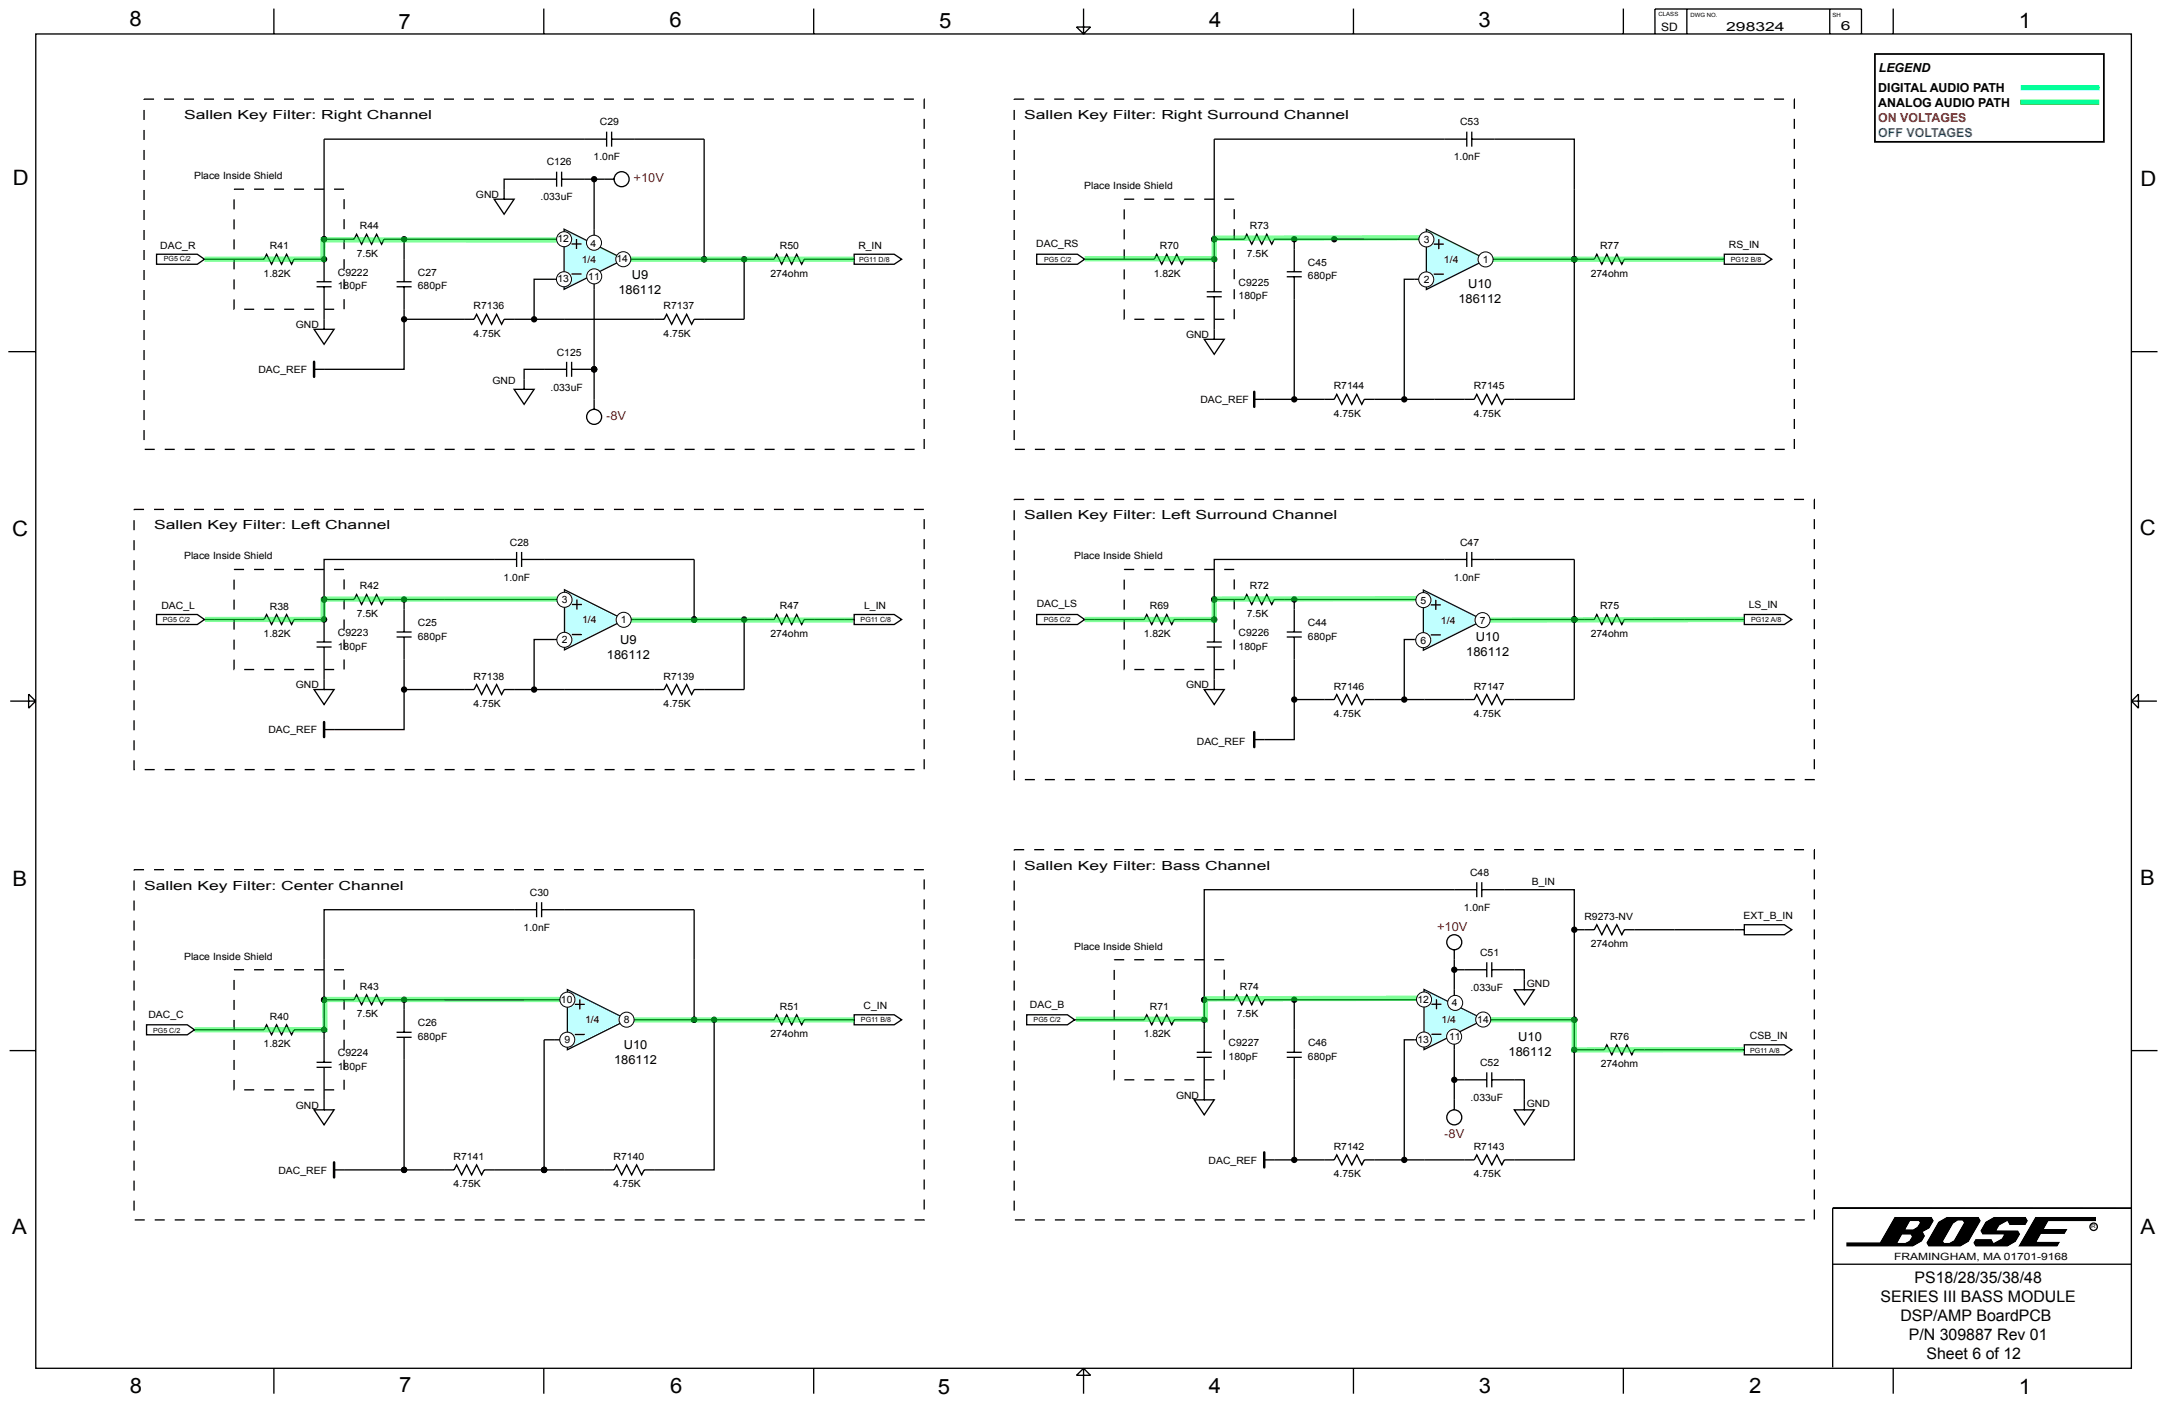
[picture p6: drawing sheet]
<svg xmlns="http://www.w3.org/2000/svg" width="432mm" height="279mm" viewBox="0 0 432 279" stroke-linecap="round" stroke-linejoin="round" font-family="sans-serif">
<g fill="none" stroke="#000" stroke-width=".26">
<path d="M7.1 6.8h418.2v266.1h-418.2zM30.7 19.8h-2v.1M32.7 19.8h2M36.7 19.8h2M40.7 19.8h2M44.7 19.8h2M48.7 19.8h2M52.7 19.8h2M54.7 1.7v5.1M56.7 19.8h2M60.7 19.8h2M64.7 19.8h1.9"/>
<path d="M68.6 19.8h2M72.6 19.8h2M76.6 19.8h2M80.6 19.8h2M84.6 19.8h2M88.6 19.8h2M92.6 19.8h2M96.6 19.8h2M100.6 19.8h2M104.6 19.8h1.9M108.5 1.7v5.1M108.5 19.8h2"/>
<path d="M112.5 19.8h2M116.5 19.8h2M120.5 19.8h2M124.5 19.8h2M128.5 19.8h2M132.5 19.8h2M136.5 19.8h2M140.5 19.8h2M144.5 19.8h1.9M148.4 19.8h2M152.4 19.8h2M156.4 19.8h2"/>
<path d="M160.4 19.8h2M162.4 1.7v5.1M164.4 19.8h2M168.4 19.8h2M172.4 19.8h2M176.4 19.8h2M180.4 19.8h2M184.4 19.8v1.9M204.4 19.8h-2v.1M206.4 19.8h2M210.4 19.8h1.9M214.3 19.8h2"/>
<path d="M214.8 5.4h2.8l-1.4 1.4zM216.2 1.7v5.1M218.3 19.8h2M222.3 19.8h2M226.3 19.8h2M230.3 19.8h2M234.3 19.8h2M238.3 19.8h2M242.3 19.8h2M246.3 19.8h2M250.3 19.8h1.9M254.2 19.8h2"/>
<path d="M258.2 19.8h2M262.2 19.8h2M266.2 19.8h2M270.1 1.7v5.1M270.2 19.8h2M274.2 19.8h2M278.2 19.8h2M282.2 19.8h2M286.2 19.8h2M290.2 19.8h1.9M294.1 19.8h2M298.1 19.8h2"/>
<path d="M302.1 19.8h2M306.1 19.8h2M310.1 19.8h2M314.1 19.8h2M318.1 19.8h2M322.1 19.8h2M323.9 1.7v5.1M326.1 19.8h2M330.1 19.8h1.9M330.2 6.8v-5h41.2v5M334 19.8h2M336.6 1.8v5"/>
<path d="M338 19.8h2M342 19.8h2M346 19.8h2M350 19.8h2M354 19.8h2M358 19.8v1.9M365.1 1.8v5M377.8 1.7v5.1M28.7 21.9v2M28.7 25.9v2M28.7 29.9v2M28.7 33.9v2"/>
<path d="M28.7 37.9v2M46.7 39.8v2M48.7 37.7l-2 .1M50.7 37.7h2M54.7 37.7h2M58.7 37.7h2M62.7 37.7h2M66.7 37.7h2M68.7 39.7v2M111.1 35.7h-10.5v4h-2l2 3 2-3h-2M111.1 34.2v3M112.1 35.7h6.5v13"/>
<path d="M112.1 34.2v3M118.6 35.7h3.9M121 27.8h-56.3v28.4M121 26.3v2.9M122 27.8h18.5v23.9M122 26.3v2.9M184.4 23.7v2M184.4 27.7v2M184.4 31.7v2M184.4 35.7v2M184.4 39.7v2M202.4 21.9v2"/>
<path d="M202.4 25.9v2M202.4 29.9v2M202.4 33.9v2M202.4 37.9v2M226.3 39.7l-2 .1M228.3 39.7h2M232.3 39.7h2M236.3 39.7h2M240.3 39.7h2M244.3 39.7h2M292.7 26.3v2.9M292.7 27.8h-50.4v30.4"/>
<path d="M293.7 27.8h20.4v51.8h-13.9l-.5 1-1-2-1 2-1-2-1 2-1-2-.5 1h-14M293.7 26.3v2.9M358 23.7v2M358 27.7v2M358 31.7v2M358 35.7v2M358 39.7v2M28.7 41.9v2M28.7 45.9v2M28.7 49.9v2M28.7 53.8v2M28.7 57.8v2"/>
<path d="M40.8 51.7l-1.4 1h-8.2v-2h8.2l1.4 1h11.9l.5-1 1 2 1-2 1 2 1-2 1 2 .5-1h6M46.7 59.7v2M46.7 43.7v2M46.7 47.7v2M46.7 51.7v2M46.7 55.7v2M63.2 57.2h3M63.2 56.2h3M64.7 57.2v8.5h-2l2 3 2-3h-2M64.7 47.7h6l.5-1 1 2 .9-2 1 2 1-2 1 2 .5-1h4M68.7 43.7v2M68.7 47.7v2"/>
<path d="M68.7 51.7v2M68.7 55.7v2M68.7 59.7v2M79.1 57.2h3M79.1 56.2h3M80.6 57.2v16.5h-17.9M112.6 55.7h-6v8h-6l-.5 1-1-2-1 2-1-2-1 2-1-2-.5 1h-14M112.6 45.7l11.9 6-11.9 6zM112.6 47.7h-32v8.5M118.6 54.7v26.9M124.5 51.7h30l.5-1 1 2 1-2 1 2 1-2 1 2 .5-1h9.9v-1h8l1.5 1-1.5 1h-8v-1M148.5 51.7v12h-10l-.5 1-1-2-1 2-1-2-1 2-1-2-.5 1h-25.9"/>
<path d="M184.4 43.7v1.9M184.4 47.6v2M184.4 51.6v2M184.4 55.6v2M184.4 59.6v2M202.4 41.9v2M202.4 45.9v2M202.4 49.9v2M202.4 53.8v2M202.4 57.8v2M216.4 51.7l-1.4 1h-8.1v-2h8.1l1.4 1h13.9l.5-1 1 2 1-2 1 2 1-2 1 2 .5-1h6M224.3 41.8v2"/>
<path d="M224.3 45.7v2M224.3 49.7v2M224.3 53.7v2M224.3 57.7v2M240.8 59.2h3M240.8 58.2h3M242.3 59.2v8.5h-2l2 3 2-3h-2M242.3 47.7h6l.5-1 1 2 1-2 1 2 1-2 1 2 .5-1h4M246.3 41.7v2M246.3 45.7v2M246.3 49.7v2M246.3 53.7v2"/>
<path d="M246.3 57.7v2M256.8 55.2h2.9M256.8 54.2h2.9M258.3 55.2v24.4h-8M266.2 47.7h18M272.2 47.7h-13.9v6.5M284.2 55.7h-4v23.9h-8l-.5 1-1-2-1 2-1-2-1 2-1-2-.5 1h-7.9M296.2 51.7h21.9l.5-1 1 2 1-2 1 2 1-2 1 2 .5-1h20v-1h7.9l1.5 1-1.5 1h-7.9v-1M358 43.7v1.9M358 47.6v2M358 51.6v2M358 55.6v2"/>
<path d="M358 59.6v2M1.7 70.1h5.4M28.7 61.8v2M28.7 65.8v2M28.7 69.8v2M28.7 73.8v2M28.7 77.8v2M48.7 61.7h2M52.7 61.7h2M56.7 61.7h2M60.7 61.7h2M64.7 61.7h2"/>
<path d="M113.1 73.7h-8.5v3.9h-2l2 3 2-3h-2M113.1 72.2v3M114.1 72.2v3M114.1 73.7h4.5M184.4 63.6v2M184.4 67.6v2M184.4 71.6v2M184.4 75.6v2M184.4 79.6v2M202.4 61.8v2M202.4 65.8v2M202.4 69.8v2"/>
<path d="M202.4 73.8v2M202.4 77.8v2M224.3 61.7v2M226.3 63.7h2M230.3 63.7h2M234.3 63.7h2M238.3 63.7h2M242.3 63.7h2M246.3 61.7v2M358 63.6v2M358 67.6v2M358 71.6v2"/>
<path d="M358 75.6v2M358 79.6v2M425.3 70.1h5.2M28.7 81.8v2M28.7 85.8v2M28.9 89.6h2M32.9 89.6h2M36.9 89.6h2M40.9 89.6h1.9M44.8 89.6h2M48.8 89.6h2M52.8 89.6h2"/>
<path d="M56.8 89.6h2M60.8 89.6h2M64.8 89.6h2M68.8 89.6h2M72.8 89.6h2M76.8 89.6h2M80.8 89.6h1.9M84.7 89.6h2M88.7 89.6h2M92.7 89.6h2M96.7 89.6h2M100.7 89.6h2"/>
<path d="M104.7 89.6h2M108.7 89.6h2M112.7 89.6h2M116.7 89.6h2M120.7 89.6h1.9M124.6 89.6h2M128.6 89.6h2M132.6 89.6h2M136.6 89.6h2M140.6 89.6h2M144.6 89.6h2M148.6 89.6h2"/>
<path d="M152.6 89.6h2M156.6 89.6h2M160.6 89.6h1.9M164.5 89.6h2M168.5 89.6h2M172.5 89.6h2M176.5 89.6h2M180.5 89.6h2M184.4 83.6v1.9M184.4 87.5v2M202.4 81.8v2M202.4 85.8v2"/>
<path d="M202.5 89.6h2M204.4 99.6h-2v.2M206.4 99.6h2M206.5 89.6h2M210.4 99.6h1.9M210.5 89.6h2M214.3 99.6h2M214.5 89.6h2M218.3 99.6h2M218.5 89.6h2M222.3 99.6h2M222.5 89.6h2"/>
<path d="M226.3 99.6h2M226.4 89.6h2M230.3 99.6h2M230.4 89.6h2M234.3 99.6h2M234.4 89.6h2M238.3 99.6h2M238.4 89.6h2M242.3 99.6h2M242.4 89.6h2M246.3 99.6h2M246.4 89.6h2"/>
<path d="M250.3 99.6h1.9M250.4 89.6h2M254.2 99.6h2M254.4 89.6h2M258.2 99.6h2M258.4 89.6h2M262.2 99.6h2M262.4 89.6h2M266.2 99.6h2M266.3 89.6h2M270.2 99.6h2M270.3 89.6h2"/>
<path d="M274.2 99.6h2M274.3 89.6h2M278.2 99.6h2M278.3 89.6h2M282.2 99.6h2M282.3 89.6h2M286.2 99.6h2M286.3 89.6h2M290.2 99.6h1.9M290.3 89.6h2M294.1 99.6h2M294.3 89.6h2"/>
<path d="M298.1 99.6h2M298.3 89.6h2M302.1 99.6h2M302.3 89.6h2M306.1 99.6h2M306.2 89.6h2M310.1 99.6h2M310.2 89.6h2M314.1 99.6h2M314.2 89.6h2M318.1 99.6h2M318.2 89.6h2"/>
<path d="M322.1 99.6h2M322.2 89.6h2M326.1 99.6h2M326.2 89.6h2M330.1 99.6h1.9M330.2 89.6h2M334 99.6h2M334.2 89.6h2M338 99.6h2M338.2 89.6h2M342 99.6h2M342.2 89.6h2"/>
<path d="M346 99.6h2M346.1 89.6h2M350 99.6h2M350.1 89.6h2M354 99.6h2M354.1 89.6h2M358 99.6h2M358 83.6v1.9M358 87.5v2M362 99.6v1.9M26.7 103.7v2M26.7 107.7v2"/>
<path d="M26.7 111.7v2M26.7 115.7v2M26.7 119.7v2M28.7 101.6h-2v.1M30.7 101.6h2M34.7 101.6h2M38.7 101.6h2M42.7 101.6h2M46.7 101.6h2M46.7 113.6h.1M46.7 115.6v2M46.7 119.6v2"/>
<path d="M46.7 113.6h2M50.7 101.6h2M50.7 113.6h2M54.7 101.6h2M54.7 113.6h2M58.7 101.6h2M58.7 113.6h2M62.7 101.6h2M62.7 113.6h2M64.7 119.6h6l.5-1 1 2 .9-2 1 2 1-2 1 2 .5-1h4M64.7 119.6v8.4M66.6 101.6h2"/>
<path d="M66.7 113.6h2M68.7 115.6v2M68.7 119.5v2M70.6 101.6h2M74.6 101.6h2M78.6 101.6h2M82.6 101.6h2M86.6 101.6h2M90.6 101.6h2M94.6 101.6h2M98.6 101.6h2M102.6 101.6h2"/>
<path d="M103.1 111.6h-38.4v8M103.1 110.1v3M104.1 110.1v3M104.1 111.6h34.4v11.9M106.5 101.6h2M110.5 101.6h2M112.6 119.6h-32v6.4M114.5 101.6h2M118.5 101.6h2M122.5 101.6h2M126.5 101.6h2M130.5 101.6h2"/>
<path d="M134.5 101.6h2M138.5 101.6h2M142.5 101.6h2M146.4 101.6h2M150.4 101.6h2M154.4 101.6h2M158.4 101.6h2M162.4 101.6h2M166.4 101.6h2M170.4 101.6h2M174.4 101.6h2M178.4 101.6h2"/>
<path d="M182.4 101.6h2M184.4 103.5v2M184.4 107.5v2M184.4 111.5v2M184.4 115.5v2M184.4 119.5v2M202.4 101.7v2M202.4 105.7v2M202.4 109.7v2M202.4 113.7v2M202.4 117.7v2M224.3 113.6h2"/>
<path d="M224.3 113.6h.1M224.3 115.6v2M224.3 119.6v2M228.3 113.6h2M232.3 113.6h2M236.3 113.6h2M240.3 113.6h2M242.3 119.6h6l.5-1 1 2 1-2 1 2 1-2 1 2 .5-1h4M242.3 119.6v8.4M244.3 113.6h2M246.3 115.6v2M246.3 119.5v2"/>
<path d="M284.2 119.6h-25.9v6.4M292.7 111.6h-50.4v8M292.7 110.1v3M293.7 111.6h20.4v27.9h-13.9l-.5 1-1-2-1 2-1-2-1 2-1-2-.5 1h-14M293.7 110.1v3M362 103.5v2M362 107.5v2M362 111.5v2M362 115.5v2M362 119.5v2M2 139.8h5.1M5.7 138.4l1.4 1.4-1.4 1.4z"/>
<path d="M26.7 123.7v2M26.7 127.7v2M26.7 131.7v2M26.7 135.7v2M26.7 139.6v2M40.8 123.5l-1.4 1h-8.2v-2h8.2l1.4 1h11.9l.5-1 1 2 1-2 1 2 1-2 1 2 .5-1h6M46.7 131.6v1.9M46.7 123.6v2M46.7 127.6v2M48.7 133.5h2M52.7 133.5h2M56.7 133.5h2"/>
<path d="M60.7 133.5h2M63.2 129h3M63.2 128h3M64.7 129v8.5h-2l2 3 2-3h-2M64.7 133.5h2M68.7 123.5v2M68.7 127.5v2M68.7 131.5v2M79.1 127h3M79.1 126h3M80.6 127v18.5h-15.9M112.6 127.5h-6v10"/>
<path d="M124.5 123.5h30l.5-1 1 2 1-2 1 2 1-2 1 2 .5-1h9.9v-1h8l1.5 1-1.5 1h-8v-1M148.5 123.5v14h-10l-.5 1-1-2-1 2-1-2-1 2-1-2-.5 1h-31.9l-.5 1-1-2-1 2-1-2-1 2-1-2-.5 1h-14M184.4 123.5v2M184.4 127.5v2M184.4 131.5v2M184.4 135.5v1.9M184.4 139.4v2M202.4 121.7v2M202.4 125.7v2M202.4 129.7v2M202.4 133.7v2M202.4 137.7v2"/>
<path d="M216.4 123.5l-1.4 1h-8.1v-2h8.1l1.4 1h11.9l.5-1 1 2 1-2 1 2 1-2 1 2 .5-1h8M224.3 131.6v1.9M224.3 123.6v2M224.3 127.6v2M226.3 133.5h2M230.3 133.5h2M234.3 133.5h2M238.3 133.5h2M240.8 129h3M240.8 128h3M242.3 129v8.5h-2l2 3 2-3h-2M242.3 133.5h2"/>
<path d="M246.3 123.5v2M246.3 127.5v2M246.3 131.5v2M256.8 127h2.9M256.8 126h2.9M258.3 127v20.5h-8M284.2 127.5h-4v12h-8l-.5 1-1-2-1 2-1-2-1 2-1-2-.5 1h-7.9M296.2 123.5h21.9l.5-1 1 2 1-2 1 2 1-2 1 2 .5-1h24v-1h7.9l1.5 1-1.5 1h-7.9v-1M362 123.5v2M362 127.5v2M362 131.5v2M362 135.5v1.9"/>
<path d="M362 139.4v2M425.3 139.8h5.1M425.3 139.8l1.4-1.4v2.8zM26.7 151.6v1.9h.2M26.7 143.6v2M26.7 147.6v2M28.9 153.5h2M32.9 153.5h2M36.9 153.5h2M40.8 153.5h2M44.8 153.5h2M48.8 153.5h2"/>
<path d="M52.8 153.5h2M56.8 153.5h2M60.8 153.5h2M64.8 153.5h2M68.8 153.5h2M72.8 153.5h2M76.8 153.5h1.9M80.7 153.5h2M84.7 153.5h2M88.7 153.5h2M92.7 153.5h2M96.7 153.5h2"/>
<path d="M100.7 153.5h2M104.7 153.5h2M108.7 153.5h2M112.7 153.5h2M116.7 153.5h2M120.6 153.5h2M124.6 153.5h2M128.6 153.5h2M132.6 153.5h2M136.6 153.5h2M140.6 153.5h2M144.6 153.5h2"/>
<path d="M148.6 153.5h2M152.6 153.5h2M156.6 153.5h1.9M160.5 153.5h2M164.5 153.5h2M168.5 153.5h2M172.5 153.5h2M176.5 153.5h2M180.5 153.5h2M184.4 143.4v2M184.4 147.4v2M184.4 151.4v2"/>
<path d="M202.4 153.6v1.9h.1M202.4 141.6v2M202.4 145.6v2M202.4 149.6v2M204.5 155.5h2M208.5 155.5h2M212.5 155.5h2M216.5 155.5h2M220.5 155.5h2M224.5 155.5h1.9M228.4 155.5h2M232.4 155.5h2"/>
<path d="M236.4 155.5h2M240.4 155.5h2M244.4 155.5h2M248.4 155.5h2M252.4 155.5h2M256.4 155.5h2M260.4 155.5h2M264.4 155.5h1.9M268.3 155.5h2M272.3 155.5h2M276.3 155.5h2M280.3 155.5h2"/>
<path d="M284.3 155.5h2M288.3 155.5h2M292.3 155.5h2M296.3 155.5h2M300.3 155.5h2M304.3 155.5h1.9M308.2 155.5h2M312.2 155.5h2M316.2 155.5h2M320.2 155.5h2M324.2 155.5h2M328.2 155.5h2"/>
<path d="M332.2 155.5h2M336.2 155.5h2M340.2 155.5h2M344.2 155.5h1.9M348.1 155.5h2M352.1 155.5h2M356.1 155.5h2M362 155.4l-1.9 .1M362 143.4v2M362 147.4v2M362 151.4v2M26.7 175.6v2"/>
<path d="M26.7 179.6v2M28.7 173.4h-2v.2M30.7 173.4h2M34.7 173.4h2M38.7 173.4h2M42.7 173.4h2M46.7 173.4h2M50.7 173.4h2M54.7 173.4h2M58.7 173.4h2M62.7 173.4h2M66.6 173.4h2"/>
<path d="M70.6 173.4h2M74.6 173.4h2M78.6 173.4h2M82.6 173.4h2M86.6 173.4h2M90.6 173.4h2M94.6 173.4h2M98.6 173.4h2M102.6 173.4h2M106.5 173.4h2M107.1 179.9v3M108.1 179.9v3"/>
<path d="M110.5 173.4h2M114.5 173.4h2M118.5 173.4h2M122.5 173.4h2M126.5 173.4h2M130.5 173.4h2M134.5 173.4h2M138.5 173.4h2M142.5 173.4h2M146.4 173.4h2M150.4 173.4h2M154.4 173.4h2"/>
<path d="M158.4 173.4h2M162.4 173.4h2M166.4 173.4h2M170.4 173.4h2M174.4 173.4h2M178.4 173.4h2M182.4 173.4h2M184.4 175.4v2M184.4 179.4v2M202.4 171.6v2M202.4 175.6v2M202.4 179.6v2"/>
<path d="M204.4 169.4h-2v.2M206.4 169.4h2M210.4 169.4h1.9M214.3 169.4h2M218.3 169.4h2M222.3 169.4h2M226.3 169.4h2M230.3 169.4h2M234.3 169.4h2M238.3 169.4h2M242.3 169.4h2M246.3 169.4h2"/>
<path d="M250.3 169.4h1.9M254.2 169.4h2M258.2 169.4h2M262.2 169.4h2M266.2 169.4h2M270.2 169.4h2M274.2 169.4h2M278.2 169.4h2M282.2 169.4h2M286.2 169.4h2M290.2 169.4h1.9M294.1 169.4h2"/>
<path d="M294.7 177.4h-54.4v22M294.7 175.9v3M295.7 177.4h18.4v26M295.7 175.9v3M298.1 169.4h2M302.1 169.4h2M306.1 169.4h2M310.1 169.4h2M314.1 169.4h2M318.1 169.4h2M322.1 169.4h2M326.1 169.4h2"/>
<path d="M330.1 169.4h1.9M334 169.4h2M338 169.4h2M342 169.4h2M346 169.4h2M350 169.4h2M354 169.4h2M358 169.4h2M362 169.4v2M362 173.4v2M362 177.4v2M26.7 183.6v2"/>
<path d="M26.7 187.6v2M26.7 191.6v2M26.7 195.5v2M26.7 199.5v2M46.7 195.4v2M46.7 199.4v2M48.7 193.4h-2M50.7 193.4h2M54.7 193.4h2M58.7 193.4h2M62.7 193.4h2M64.7 199.4h6l.5-1 1 2 .9-2 1 2 1-2 1 2 .5-1h4"/>
<path d="M66.7 193.4h2M68.7 195.4v2M68.7 199.4v2M107.1 181.4h-42.4v30.5M108.1 181.4h30.4v22M112.6 199.4h-32v6.5M184.4 183.4v2M184.4 187.3v2M184.4 191.3v2M184.4 195.3v2M184.4 199.3v2M202.4 183.6v2"/>
<path d="M202.4 187.6v2M202.4 191.6v2M202.4 195.6v1.9M202.4 199.5v2M222.3 193.4v2M222.3 197.4v2M224.3 191.4h-2M226.3 191.4h2M230.3 191.4h2M234.3 191.4h2M238.3 191.4h2M240.3 199.4h6l.5-1 1 2 1-2 1 2 1-2 1 2 .5-1h6"/>
<path d="M240.3 199.4v10.5M242.3 191.4h2M244.3 193.4v2M244.3 197.4v2M284.2 199.4h-25.9v10.5M290.2 189.4v4h6.5M290.2 193.4v7M296.7 191.9v3M297.7 193.4h6.5v4h-2l2 3 1.9-3h-1.9M297.7 191.9v3M314.1 185.4h4l.5-1 1 2 1-2 1 2 1-2 1 2 .5-1h24v-1h7.9l1.5 1-1.5 1h-7.9v-1M362 181.4v2"/>
<path d="M362 185.4v1.9M362 189.3v2M362 193.3v2M362 197.3v2M1.9 209.5h5.2M26.7 203.5v2M26.7 207.5v2M26.7 211.5v2M26.7 215.5v2M26.7 219.5v2M38.8 205.4l-1.4 1h-8.2v-2h8.2l1.4 1h13.9l.5-1 1 2 1-2 1 2 1-2 1 2 .5-1h6M46.7 215.4v1.9"/>
<path d="M46.7 203.4v2M46.7 207.4v2M46.7 211.4v2M48.7 217.3h2M52.7 217.3h2M56.7 217.3h2M60.7 217.3h2M63.2 212.9h3M63.2 211.9h3M64.7 212.9v8.4h-2l2 3 2-3h-2M64.7 217.3h2M68.7 203.4v2"/>
<path d="M68.7 207.4v1.9M68.7 211.3v2M68.7 215.3v2M79.1 206.9h3M79.1 205.9h3M80.6 206.9v26.4M112.6 207.4h-4v25.9M124.5 203.4h30l.5-1 1 2 1-2 1 2 1-2 1 2 .5-1h9.9v-1h8l1.5 1-1.5 1h-8v-1M142.5 203.4v29.9h-14l-.5 1-1-2-1 2-1-2-1 2-1-2-.5 1h-25.9l-.5 1-1-2-1 2-1-2-1 2-1-2-.5 1h-23.9M184.4 203.3v2M184.4 207.3v2M184.4 211.3v2"/>
<path d="M184.4 215.3v2M184.4 219.3v2M202.4 203.5v2M202.4 207.5v2M202.4 211.5v2M202.4 215.5v2M202.4 219.5v2M214.4 203.4l-1.4 1h-8.1v-2h8.1l1.4 1h13.9l.5-1 1 2 1-2 1 2 1-2 1 2 .5-1h6M222.3 213.4l.1 1.9M222.3 201.4v2M222.3 205.4v2M222.3 209.4v2"/>
<path d="M224.3 215.3h2M228.3 215.3h2M232.3 215.3h2M236.3 215.3h2M238.8 210.9h3M238.8 209.9h3M240.3 210.9v8.4h-2l2 3 2-3h-2M240.3 215.3h2M244.3 201.4v2M244.3 205.4v2M244.3 209.3v2M244.3 213.3v2"/>
<path d="M256.8 210.9h2.9M256.8 209.9h2.9M258.3 210.9v20.4h-6M284.2 207.4h-4v23.9h-8l-.5 1-1-2-1 2-1-2-1 2-1-2-.5 1h-7.9M290.2 206.4v8.9M296.2 203.4h17.9M296.7 215.3h-6.5v6M296.7 213.9v2.9M297.7 215.3h6.5v6h-2l2 3 1.9-3h-1.9M297.7 213.9v2.9M314.1 209.4h6l.5-1 1 2 1-2 1 2 1-2 1 2 .5-1h22v-1h7.9l1.5 1-1.5 1h-7.9v-1M314.1 209.4v21.9h-13.9l-.5 1-1-2-1 2-1-2-1 2-1-2-.5 1h-14"/>
<path d="M314.1 203.4v6M362 201.3v2M362 205.3v2M362 209.3v2M362 213.3v2M362 217.3v2M425.3 209.5h5.2M26.7 223.5v2M26.7 227.5v2M26.7 231.5v2M26.7 235.4v2M26.7 239.4v2"/>
<path d="M184.4 223.3v2M184.4 227.2v2M184.4 231.2v2M184.4 235.2v2M184.4 239.2v2M202.4 223.5v2M202.4 227.5v2M202.4 231.5v2M202.4 235.5v1.9M202.4 239.4v2M362 221.3v2M362 225.3v1.9"/>
<path d="M362 229.2v2M362 233.2v2M362 237.2v2M26.9 243.3h2M30.9 243.3h2M34.9 243.3h2M38.9 243.3h2M42.8 243.3h2M46.8 243.3h2M50.8 243.3h2M54.8 243.3h2M58.8 243.3h2"/>
<path d="M62.8 243.3h2M66.8 243.3h2M70.8 243.3h2M74.8 243.3h2M78.8 243.3h2M82.7 243.3h2M86.7 243.3h2M90.7 243.3h2M94.7 243.3h2M98.7 243.3h2M102.7 243.3h2M106.7 243.3h2"/>
<path d="M110.7 243.3h2M114.7 243.3h2M118.7 243.3h2M122.6 243.3h2M126.6 243.3h2M130.6 243.3h2M134.6 243.3h2M138.6 243.3h2M142.6 243.3h2M146.6 243.3h2M150.6 243.3h2M154.6 243.3h2"/>
<path d="M158.6 243.3h2M162.5 243.3h2M166.5 243.3h2M170.5 243.3h2M174.5 243.3h2M178.5 243.3h2M184.4 243.2l-1.9 .1M202.5 243.3h2M206.5 243.3h2M210.5 243.3h2M214.5 243.3h2M218.5 243.3h2"/>
<path d="M222.5 243.3h2M226.5 243.3h1.9M230.4 243.3h2M234.4 243.3h2M238.4 243.3h2M242.4 243.3h2M246.4 243.3h2M250.4 243.3h2M254.4 243.3h2M258.4 243.3h2M262.4 243.3h2M266.4 243.3h1.9"/>
<path d="M270.3 243.3h2M274.3 243.3h2M278.3 243.3h2M282.3 243.3h2M286.3 243.3h2M290.3 243.3h2M294.3 243.3h2M298.3 243.3h2M302.3 243.3h2M306.3 243.3h1.9M310.2 243.3h2M314.2 243.3h2"/>
<path d="M318.2 243.3h2M322.2 243.3h2M326.2 243.3h2M330.2 243.3h2M334.2 243.3h2M338.2 243.3h2M342.2 243.3h2M346.2 243.3h1.9M350.1 243.3h2M354.1 243.3h2M358.1 243.3h2M362 241.2v2"/>
<path d="M54.7 272.9v5M108.5 272.9v5M162.4 272.9v5M214.8 274.3l1.4-1.4 1.4 1.4zM216.2 272.9v5M270.1 272.9v5M323.9 272.9v5M377.8 272.9v5"/>
<circle cx="124" cy="35.7" r="1.5"/>
<circle cx="118.6" cy="83.1" r="1.5"/>
<circle cx="290.2" cy="187.9" r="1.5"/>
<circle cx="290.2" cy="222.8" r="1.5"/>
</g>
<g fill="#000">
<path d="M62.5 72h.3l.1 .2v3l-.2 .2-.3-.2zM250.1 78l.2-.1 .2 .2v3l-.2 .3-.3-.3zM64.5 143.8h.3l.1 .2v3l-.2 .2-.3-.2zM250.1 145.8l.2-.1 .2 .3v3l-.2 .2-.3-.2zM66.5 231.6h.3l.1 .2v3l-.2 .3-.3-.3zM252.1 229.6h.2l.2 .2v3l-.2 .3-.3-.3z"/>
<circle cx="118.6" cy="35.7" r=".65"/>
<circle cx="64.7" cy="51.7" r=".65"/>
<circle cx="64.7" cy="47.7" r=".65"/>
<circle cx="80.6" cy="47.7" r=".65"/>
<circle cx="140.5" cy="51.7" r=".65"/>
<circle cx="148.5" cy="51.7" r=".65"/>
<circle cx="242.3" cy="51.7" r=".65"/>
<circle cx="242.3" cy="47.7" r=".65"/>
<circle cx="258.3" cy="47.7" r=".65"/>
<circle cx="266.2" cy="47.7" r=".65"/>
<circle cx="314.1" cy="51.7" r=".65"/>
<circle cx="80.6" cy="63.7" r=".65"/>
<circle cx="106.6" cy="63.7" r=".65"/>
<circle cx="118.6" cy="73.7" r=".65"/>
<circle cx="258.3" cy="79.6" r=".65"/>
<circle cx="280.2" cy="79.6" r=".65"/>
<circle cx="64.7" cy="119.6" r=".65"/>
<circle cx="80.6" cy="119.6" r=".65"/>
<circle cx="242.3" cy="119.6" r=".65"/>
<circle cx="258.3" cy="119.6" r=".65"/>
<circle cx="64.7" cy="123.5" r=".65"/>
<circle cx="80.6" cy="137.5" r=".65"/>
<circle cx="106.6" cy="137.5" r=".65"/>
<circle cx="138.5" cy="123.5" r=".65"/>
<circle cx="148.5" cy="123.5" r=".65"/>
<circle cx="242.3" cy="123.5" r=".65"/>
<circle cx="258.3" cy="139.5" r=".65"/>
<circle cx="280.2" cy="139.5" r=".65"/>
<circle cx="314.1" cy="123.5" r=".65"/>
<circle cx="64.7" cy="199.4" r=".65"/>
<circle cx="80.6" cy="199.4" r=".65"/>
<circle cx="240.3" cy="199.4" r=".65"/>
<circle cx="258.3" cy="199.4" r=".65"/>
<circle cx="290.2" cy="193.4" r=".65"/>
<circle cx="314.1" cy="185.4" r=".65"/>
<circle cx="64.7" cy="205.4" r=".65"/>
<circle cx="138.5" cy="203.4" r=".65"/>
<circle cx="142.5" cy="203.4" r=".65"/>
<circle cx="240.3" cy="203.4" r=".65"/>
<circle cx="290.2" cy="215.3" r=".65"/>
<circle cx="314.1" cy="209.4" r=".65"/>
<circle cx="314.1" cy="203.4" r=".65"/>
<circle cx="80.6" cy="233.3" r=".65"/>
<circle cx="108.6" cy="233.3" r=".65"/>
<circle cx="258.3" cy="231.3" r=".65"/>
<circle cx="280.2" cy="231.3" r=".65"/>
</g>
<g fill="none" stroke="#0f3" stroke-width="1.1" stroke-linecap="butt">
<path d="M403.1 20.4h15.8M64.5 47.3l-.1 4.6M64.5 47.8l47.9 .1M65 51.7h-24.2M124.5 51.7h45.9M216.4 51.6h25.9M242.3 47.6v4.6M284.4 47.4l-42.5 .1M296.2 51.7h47.9M64.4 119.5h48.1M64.5 119.2v4.6M242.3 119.6v4.6"/>
<path d="M284.4 119.4l-42.5 .1M40.9 123.5h23.9M124.2 123.7h46.1M216.4 123.5h25.9M348.1 123.5l-52.1 .2M64.4 199.3h48M64.8 199.3v6.5M240.5 199.3v4.6M284.2 199.1l-44.1 .1M65 205.3l-26.2 .1M124.5 203.4h45.9M214.7 203.3h25.8"/>
<path d="M296.2 203.4h17.9M314.1 202.9v6.5M347.9 209.3l-34.4 .1"/>
</g>
<path d="M64.5 47.9h47.9M240.1 199.1h44.1" fill="none" stroke="#0f3" stroke-width=".2"/>
<path d="M403.2 17.5h15.8" fill="none" stroke="#0ff" stroke-width=".2"/>
<path d="M403.2 17.5h15.8" fill="none" stroke="#0ff" stroke-width="1.1" stroke-linecap="butt"/>
<path d="M374.1 10.8h45.7v17.5h-45.7z" fill="none" stroke="#000" stroke-width=".35"/>
<path d="M112.6 45.8l11.9 5.9-11.9 5.9z" fill="#0ff"/>
<path d="M114 54.6h2M114 48.7h2M115 47.7v2" fill="none" stroke="#000" stroke-width=".26"/>
<circle cx="112.6" cy="47.7" r="1.5" fill="#fff"/>
<circle cx="112.6" cy="47.7" r="1.5" fill="none" stroke="#020202" stroke-width=".2"/>
<circle cx="112.5" cy="55.7" r="1.5" fill="#fff"/>
<circle cx="112.5" cy="55.7" r="1.5" fill="none" stroke="#020202" stroke-width=".2"/>
<circle cx="118.6" cy="55.1" r="1.5" fill="#fff"/>
<circle cx="118.6" cy="55.1" r="1.5" fill="none" stroke="#020202" stroke-width=".2"/>
<circle cx="118.5" cy="48.4" r="1.5" fill="#fff"/>
<circle cx="118.5" cy="48.4" r="1.5" fill="none" stroke="#020202" stroke-width=".2"/>
<circle cx="124.4" cy="51.7" r="1.5" fill="#fff"/>
<circle cx="124.4" cy="51.7" r="1.5" fill="none" stroke="#020202" stroke-width=".2"/>
<path d="M112.6 117.6l12 6-12 6z" fill="none" stroke="#000" stroke-width=".26"/>
<path d="M112.7 117.7l11.8 5.9-11.8 5.9z" fill="#0ff"/>
<path d="M115.1 119.6v2M114.1 126.6h2M114.1 120.6h2" fill="none" stroke="#000" stroke-width=".26"/>
<circle cx="112.6" cy="119.6" r="1.5" fill="#fff"/>
<circle cx="112.6" cy="119.6" r="1.5" fill="none" stroke="#020202" stroke-width=".2"/>
<circle cx="112.6" cy="127.6" r="1.5" fill="#fff"/>
<circle cx="112.6" cy="127.6" r="1.5" fill="none" stroke="#020202" stroke-width=".2"/>
<circle cx="124.4" cy="123.6" r="1.5" fill="#fff"/>
<circle cx="124.4" cy="123.6" r="1.5" fill="none" stroke="#020202" stroke-width=".2"/>
<path d="M113.2 197.4l12 6-12 5.9z" fill="none" stroke="#000" stroke-width=".26"/>
<path d="M113.3 197.4l11.8 5.9-11.8 5.9z" fill="#0ff"/>
<path d="M115.7 199.3v2M114.7 206.3h2M114.7 200.3h2" fill="none" stroke="#000" stroke-width=".26"/>
<circle cx="113.2" cy="199.4" r="1.5" fill="#fff"/>
<circle cx="113.2" cy="199.4" r="1.5" fill="none" stroke="#020202" stroke-width=".2"/>
<circle cx="113.2" cy="207.3" r="1.5" fill="#fff"/>
<circle cx="113.2" cy="207.3" r="1.5" fill="none" stroke="#020202" stroke-width=".2"/>
<circle cx="125" cy="203.4" r="1.5" fill="#fff"/>
<circle cx="125" cy="203.4" r="1.5" fill="none" stroke="#020202" stroke-width=".2"/>
<path d="M284.2 197.3l11.9 6-11.9 6z" fill="none" stroke="#000" stroke-width=".26"/>
<path d="M284.2 197.4l11.8 5.9-11.8 5.9z" fill="#0ff"/>
<path d="M286.6 199.3v2M285.6 206.3h2M285.6 200.3h2" fill="none" stroke="#000" stroke-width=".26"/>
<circle cx="284.2" cy="199.3" r="1.5" fill="#fff"/>
<circle cx="284.2" cy="199.3" r="1.5" fill="none" stroke="#020202" stroke-width=".2"/>
<circle cx="284.1" cy="207.3" r="1.5" fill="#fff"/>
<circle cx="284.1" cy="207.3" r="1.5" fill="none" stroke="#020202" stroke-width=".2"/>
<circle cx="290.2" cy="206.7" r="1.5" fill="#fff"/>
<circle cx="290.2" cy="206.7" r="1.5" fill="none" stroke="#020202" stroke-width=".2"/>
<circle cx="290.4" cy="200" r="1.5" fill="#fff"/>
<circle cx="290.4" cy="200" r="1.5" fill="none" stroke="#020202" stroke-width=".2"/>
<circle cx="296" cy="203.3" r="1.5" fill="#fff"/>
<circle cx="296" cy="203.3" r="1.5" fill="none" stroke="#020202" stroke-width=".2"/>
<path d="M284 117.7l12 6-12 6z" fill="none" stroke="#000" stroke-width=".26"/>
<path d="M284.1 117.7l11.8 5.9-11.8 5.9z" fill="#0ff"/>
<path d="M286.5 119.6v2M285.5 126.6h2M285.5 120.6h2" fill="none" stroke="#000" stroke-width=".26"/>
<circle cx="284" cy="119.7" r="1.5" fill="#fff"/>
<circle cx="284" cy="119.7" r="1.5" fill="none" stroke="#020202" stroke-width=".2"/>
<circle cx="284" cy="127.7" r="1.5" fill="#fff"/>
<circle cx="284" cy="127.7" r="1.5" fill="none" stroke="#020202" stroke-width=".2"/>
<circle cx="295.8" cy="123.7" r="1.5" fill="#fff"/>
<circle cx="295.8" cy="123.7" r="1.5" fill="none" stroke="#020202" stroke-width=".2"/>
<path d="M284.6 45.8l12 5.9-12 6z" fill="none" stroke="#000" stroke-width=".26"/>
<path d="M284.7 45.8l11.8 5.9-11.8 5.9z" fill="#0ff"/>
<path d="M286.1 54.7h2M286.1 48.7h2M287.1 47.7v2" fill="none" stroke="#000" stroke-width=".26"/>
<circle cx="284.6" cy="47.7" r="1.5" fill="#fff"/>
<circle cx="284.6" cy="47.7" r="1.5" fill="none" stroke="#020202" stroke-width=".2"/>
<circle cx="284.6" cy="55.7" r="1.5" fill="#fff"/>
<circle cx="284.6" cy="55.7" r="1.5" fill="none" stroke="#020202" stroke-width=".2"/>
<circle cx="296.4" cy="51.7" r="1.5" fill="#fff"/>
<circle cx="296.4" cy="51.7" r="1.5" fill="none" stroke="#020202" stroke-width=".2"/>
<g fill="none" stroke="#000" stroke-width=".26">
<path d="M365.7 241v31.7M365.7 252.1h59.7M425.4 241h-59.7h59.7"/>
<circle cx="417.8" cy="244.6" r=".74"/>
</g>
<g fill="#000">
<path d="M368.4 247.7h6.7l2.9-5h7.5l.4 .8-.9 1.5-1.3 .7 .5 .8-.7 1.1-1.8 1h-13.3zM379.6 246.2l-.9 1.6h1.5l.8-.4 .5-.8-.2-.4zM381.2 243.5l-.9 1.6h1.5l.8-.5 .5-.8-.2-.3z" fill-rule="evenodd"/>
<path d="M386.8 243.6l1.6-.9h6.4l.5 .8-2.4 4.2-1.7 .9h-6.4l-.5-.7zM389.8 244l-2 3.5 .2 .3h1l.9-.5 2-3.5-.3-.4h-.9z" fill-rule="evenodd"/>
<path d="M396.2 243.6l1.6-.9h6.4l.5 .8-.5 .8h-3.2l-.5-.8-1.5 .9-.6 .9 4.3 .1 .4 .7-.9 1.6-1.6 .9h-6.4l-.5-.7 .5-.8h3.2l.4 .8 1.6-.9 .4-.8h-4.2l-.5-.7z" fill-rule="evenodd"/>
<path d="M406.1 242.7h12.1v.9h-9.5l-.8 1.5h4.7l-.6 1h-4.7l-.9 1.5h4.7l-.6 1h-7.8z" fill-rule="evenodd"/>
</g>
<path d="M365.7 241h59.7" fill="none" stroke="#000" stroke-width=".2"/>
<g font-size="4.2">
<text x="25.8" y="5.3">8</text>
<text x="79.5" y="5.8">7</text>
<text x="133.6" y="5.4">6</text>
<text x="187.4" y="5.5">5</text>
<text x="241.3" y="5.3">4</text>
<text x="295" y="5.4">3</text>
<text x="402.9" y="5.5">1</text>
<text x="2.6" y="37">D</text>
<text x="427.1" y="37.1">D</text>
<text x="2.4" y="106.9">C</text>
<text x="427" y="106.8">C</text>
<text x="2.5" y="176.6">B</text>
<text x="427.1" y="176.6">B</text>
<text x="2.4" y="246.1">A</text>
<text x="427.1" y="246.1">A</text>
<text x="25.9" y="277.8">8</text>
<text x="79.7" y="277.7">7</text>
<text x="133.7" y="277.8">6</text>
<text x="187.1" y="277.9">5</text>
<text x="241.2" y="277.8">4</text>
<text x="295.1" y="277.7">3</text>
<text x="349.1" y="277.8">2</text>
<text x="402.8" y="277.9">1</text>
</g>
<g font-size="3.2">
<text x="382" y="255.9">PS18/28/35/38/48</text>
<text x="375.2" y="259.7">SERIES III BASS MODULE</text>
<text x="379.2" y="263.5">DSP/AMP BoardPCB</text>
<text x="380.9" y="267.3">P/N 309887 Rev 01</text>
<text x="384.4" y="271.1">Sheet 6 of 12</text>
</g>
<g font-size="2.5">
<text x="344.5" y="6.1">298324</text>
<text x="367.3" y="6">6</text>
<text x="374.9" y="14.3">LEGEND</text>
<text x="36.7" y="23.8">Sallen Key Filter: Right Channel</text>
<text x="204.4" y="23.8">Sallen Key Filter: Right Surround Channel</text>
<text x="374.8" y="18.4">DIGITAL AUDIO PATH</text>
<text x="374.8" y="21.4">ANALOG AUDIO PATH</text>
<text x="123.4" y="58.6">186112</text>
<text x="126.1" y="55.7">U9</text>
<text x="292.9" y="57.4">U10</text>
<text x="291" y="60.4">186112</text>
<text x="30.7" y="105.6">Sallen Key Filter: Left Channel</text>
<text x="204.4" y="103.6">Sallen Key Filter: Left Surround Channel</text>
<text x="121.1" y="131.5">186112</text>
<text x="123.8" y="128.5">U9</text>
<text x="292.6" y="130.8">186112</text>
<text x="294.5" y="127.8">U10</text>
<text x="204.4" y="173.4">Sallen Key Filter: Bass Channel</text>
<text x="28.7" y="177.4">Sallen Key Filter: Center Channel</text>
<text x="124.5" y="209.3">U10</text>
<text x="303" y="207.7">U10</text>
<text x="122.5" y="212.2">186112</text>
<text x="301" y="210.7">186112</text>
</g>
<g font-size="2.5" fill="#f00">
<text x="374.8" y="24.4">ON VOLTAGES</text>
<text x="126.4" y="36.2">+10V</text>
<text x="121" y="83.7">-8V</text>
<text x="286.7" y="185.7">+10V</text>
<text x="288.2" y="226.9">-8V</text>
</g>
<text font-size="2.5" fill="#03f" x="374.8" y="27.3">OFF VOLTAGES</text>
<text font-size="2.3" x="331.4" y="6.2">SD</text>
<g font-size="2">
<text x="119.7" y="25">C29</text>
<text x="291.3" y="25">C53</text>
<text x="38.7" y="35.7">Place Inside Shield</text>
<text x="109.1" y="33">C126</text>
<text x="118.5" y="32">1.0nF</text>
<text x="290.1" y="32">1.0nF</text>
<text x="95" y="39.5">GND</text>
<text x="107.8" y="40">.033uF</text>
<text x="216.3" y="37.7">Place Inside Shield</text>
<text x="71.8" y="45.7">R44</text>
<text x="249.4" y="45.7">R73</text>
<text x="32" y="49.6">DAC_R</text>
<text x="53.8" y="49.7">R41</text>
<text x="71.2" y="51.2">7.5K</text>
<text x="111.2" y="48.3">12</text>
<text x="116.1" y="52.4">1/4</text>
<text x="117.8" y="49.2">4</text>
<text x="123" y="52.3">14</text>
<text x="155.6" y="49.7">R50</text>
<text x="171.3" y="49.6">R_IN</text>
<text x="206.8" y="49.2">DAC_RS</text>
<text x="231.5" y="49.7">R70</text>
<text x="248.8" y="51.2">7.5K</text>
<text x="261" y="53">C45</text>
<text x="284.1" y="48.5">3</text>
<text x="288.1" y="52.4">1/4</text>
<text x="295.9" y="52.4">1</text>
<text x="319.3" y="49.7">R77</text>
<text x="345" y="49.5">RS_IN</text>
<text x="52.6" y="55.2">1.82K</text>
<text x="67.4" y="57.7">180pF</text>
<text x="67.4" y="54.9">C9222</text>
<text x="83.4" y="54.9">C27</text>
<text x="83.4" y="57.7">680pF</text>
<text x="111.2" y="56.3">13</text>
<text x="117.4" y="55.7">11</text>
<text x="153.8" y="55.2">274ohm</text>
<text x="230.2" y="55.2">1.82K</text>
<text x="247.1" y="59.7">180pF</text>
<text x="247.1" y="56.9">C9225</text>
<text x="261" y="55.7">680pF</text>
<text x="284.1" y="56.5">2</text>
<text x="317.4" y="55.2">274ohm</text>
<text x="59" y="65.4">GND</text>
<text x="94.5" y="61.7">R7136</text>
<text x="132.4" y="61.7">R7137</text>
<text x="94.5" y="67.2">4.75K</text>
<text x="111.1" y="70.9">C125</text>
<text x="132.4" y="67.2">4.75K</text>
<text x="236.7" y="67.4">GND</text>
<text x="51.6" y="74.4">DAC_REF</text>
<text x="98.2" y="76.7">GND</text>
<text x="109.8" y="77.9">.033uF</text>
<text x="266.1" y="77.6">R7144</text>
<text x="294.1" y="77.6">R7145</text>
<text x="239.5" y="80.4">DAC_REF</text>
<text x="266.1" y="83.1">4.75K</text>
<text x="294.1" y="83.1">4.75K</text>
<text x="36.7" y="111.6">Place Inside Shield</text>
<text x="101.7" y="108.8">C28</text>
<text x="214.3" y="111.6">Place Inside Shield</text>
<text x="291.3" y="108.8">C47</text>
<text x="71.8" y="117.6">R42</text>
<text x="100.5" y="115.8">1.0nF</text>
<text x="249.4" y="117.6">R72</text>
<text x="290.1" y="115.8">1.0nF</text>
<text x="32.2" y="121.5">DAC_L</text>
<text x="53.8" y="121.6">R38</text>
<text x="71.2" y="123">7.5K</text>
<text x="83.4" y="124.8">C25</text>
<text x="112.1" y="120.3">3</text>
<text x="116.2" y="124.3">1/4</text>
<text x="123.9" y="124.2">1</text>
<text x="155.6" y="121.6">R47</text>
<text x="172.4" y="121.4">L_IN</text>
<text x="206.9" y="121">DAC_LS</text>
<text x="229.5" y="121.6">R69</text>
<text x="248.8" y="123">7.5K</text>
<text x="261" y="124.8">C44</text>
<text x="283.4" y="120.4">5</text>
<text x="287.5" y="124.4">1/4</text>
<text x="295.3" y="124.4">7</text>
<text x="319.3" y="121.6">R75</text>
<text x="349" y="121.3">LS_IN</text>
<text x="52.6" y="127">1.82K</text>
<text x="67.4" y="129.5">180pF</text>
<text x="67.4" y="126.8">C9223</text>
<text x="83.4" y="127.5">680pF</text>
<text x="112.1" y="128.2">2</text>
<text x="153.7" y="127">274ohm</text>
<text x="228.2" y="127">1.82K</text>
<text x="247.1" y="126.8">C9226</text>
<text x="247.1" y="129.5">180pF</text>
<text x="261" y="127.5">680pF</text>
<text x="283.4" y="128.4">6</text>
<text x="317.4" y="127">274ohm</text>
<text x="59" y="137.3">GND</text>
<text x="94.5" y="135.5">R7138</text>
<text x="132.4" y="135.5">R7139</text>
<text x="236.7" y="137.3">GND</text>
<text x="266.1" y="137.5">R7146</text>
<text x="294.1" y="137.5">R7147</text>
<text x="94.5" y="141">4.75K</text>
<text x="132.4" y="141">4.75K</text>
<text x="266.1" y="143">4.75K</text>
<text x="294.1" y="143">4.75K</text>
<text x="53.6" y="146.3">DAC_REF</text>
<text x="238.8" y="148.6">DAC_REF</text>
<text x="105.7" y="178.7">C30</text>
<text x="293.3" y="174.7">C48</text>
<text x="305.7" y="176.4">B_IN</text>
<text x="104.5" y="185.7">1.0nF</text>
<text x="292.1" y="181.7">1.0nF</text>
<text x="316.2" y="183.4">R9273-NV</text>
<text x="347.9" y="183.3">EXT_B_IN</text>
<text x="36.7" y="191.4">Place Inside Shield</text>
<text x="214.3" y="189.4">Place Inside Shield</text>
<text x="295.3" y="190.7">C51</text>
<text x="317.4" y="188.9">274ohm</text>
<text x="71.8" y="197.4">R43</text>
<text x="247.4" y="197.4">R74</text>
<text x="293.4" y="197.6">.033uF</text>
<text x="304.7" y="196.9">GND</text>
<text x="29.6" y="203">DAC_C</text>
<text x="53.8" y="203.4">R40</text>
<text x="71.2" y="202.9">7.5K</text>
<text x="111.9" y="200.1">10</text>
<text x="124.5" y="204">8</text>
<text x="155.6" y="201.4">R51</text>
<text x="172.3" y="201.2">C_IN</text>
<text x="205.5" y="201">DAC_B</text>
<text x="229.5" y="201.4">R71</text>
<text x="246.8" y="202.9">7.5K</text>
<text x="282.8" y="200">12</text>
<text x="289.7" y="200.6">4</text>
<text x="294.8" y="204">14</text>
<text x="52.6" y="208.9">1.82K</text>
<text x="83.4" y="204.6">C26</text>
<text x="83.4" y="207.4">680pF</text>
<text x="112.6" y="208.1">9</text>
<text x="116.7" y="204.1">1/4</text>
<text x="153.7" y="206.9">274ohm</text>
<text x="228.2" y="206.9">1.82K</text>
<text x="245.2" y="208.6">C9227</text>
<text x="261" y="208.6">C46</text>
<text x="282.8" y="208">13</text>
<text x="287.7" y="204">1/4</text>
<text x="289.2" y="207.4">11</text>
<text x="321.3" y="207.4">R76</text>
<text x="349.2" y="207.3">CSB_IN</text>
<text x="67.4" y="213.4">180pF</text>
<text x="67.4" y="210.6">C9224</text>
<text x="245.2" y="211.4">180pF</text>
<text x="261" y="211.4">680pF</text>
<text x="295.3" y="212.6">C52</text>
<text x="319.4" y="212.9">274ohm</text>
<text x="59" y="221.1">GND</text>
<text x="234.7" y="219.1">GND</text>
<text x="293.5" y="219.6">.033uF</text>
<text x="304.7" y="220.8">GND</text>
<text x="90.5" y="231.3">R7141</text>
<text x="122.4" y="231.3">R7140</text>
<text x="241.2" y="232.1">DAC_REF</text>
<text x="266.1" y="229.3">R7142</text>
<text x="294.1" y="229.3">R7143</text>
<text x="55.6" y="234.1">DAC_REF</text>
<text x="90.5" y="236.8">4.75K</text>
<text x="122.4" y="236.8">4.75K</text>
<text x="266.1" y="234.8">4.75K</text>
<text x="294.1" y="234.8">4.75K</text>
<text x="378" y="251.3">FRAMINGHAM, MA 01701-9168</text>
</g>
<g font-size="1.4">
<text x="32.7" y="52.1">PG5 C/2</text>
<text x="171.4" y="52.2">PG11 D/8</text>
<text x="208.4" y="52.2">PG5 C/2</text>
<text x="345.3" y="52.2">PG12 B/8</text>
<text x="32.5" y="124.1">PG5 C/2</text>
<text x="171.7" y="124">PG11 C/8</text>
<text x="208.3" y="124.1">PG5 C/2</text>
<text x="349.4" y="124.1">PG12 A/8</text>
<text x="171.8" y="203.8">PG11 B/8</text>
<text x="206.2" y="203.8">PG5 C/2</text>
<text x="30.6" y="205.9">PG5 C/2</text>
<text x="349.2" y="209.9">PG11 A/8</text>
</g>
<g font-size="1.2">
<text x="331" y="3.3">CLASS</text>
<text x="337.3" y="3.4">DWG NO.</text>
<text x="365.6" y="3.4">SH</text>
</g>
<text font-size="1.1" x="417.3" y="245">R</text>
</svg>
